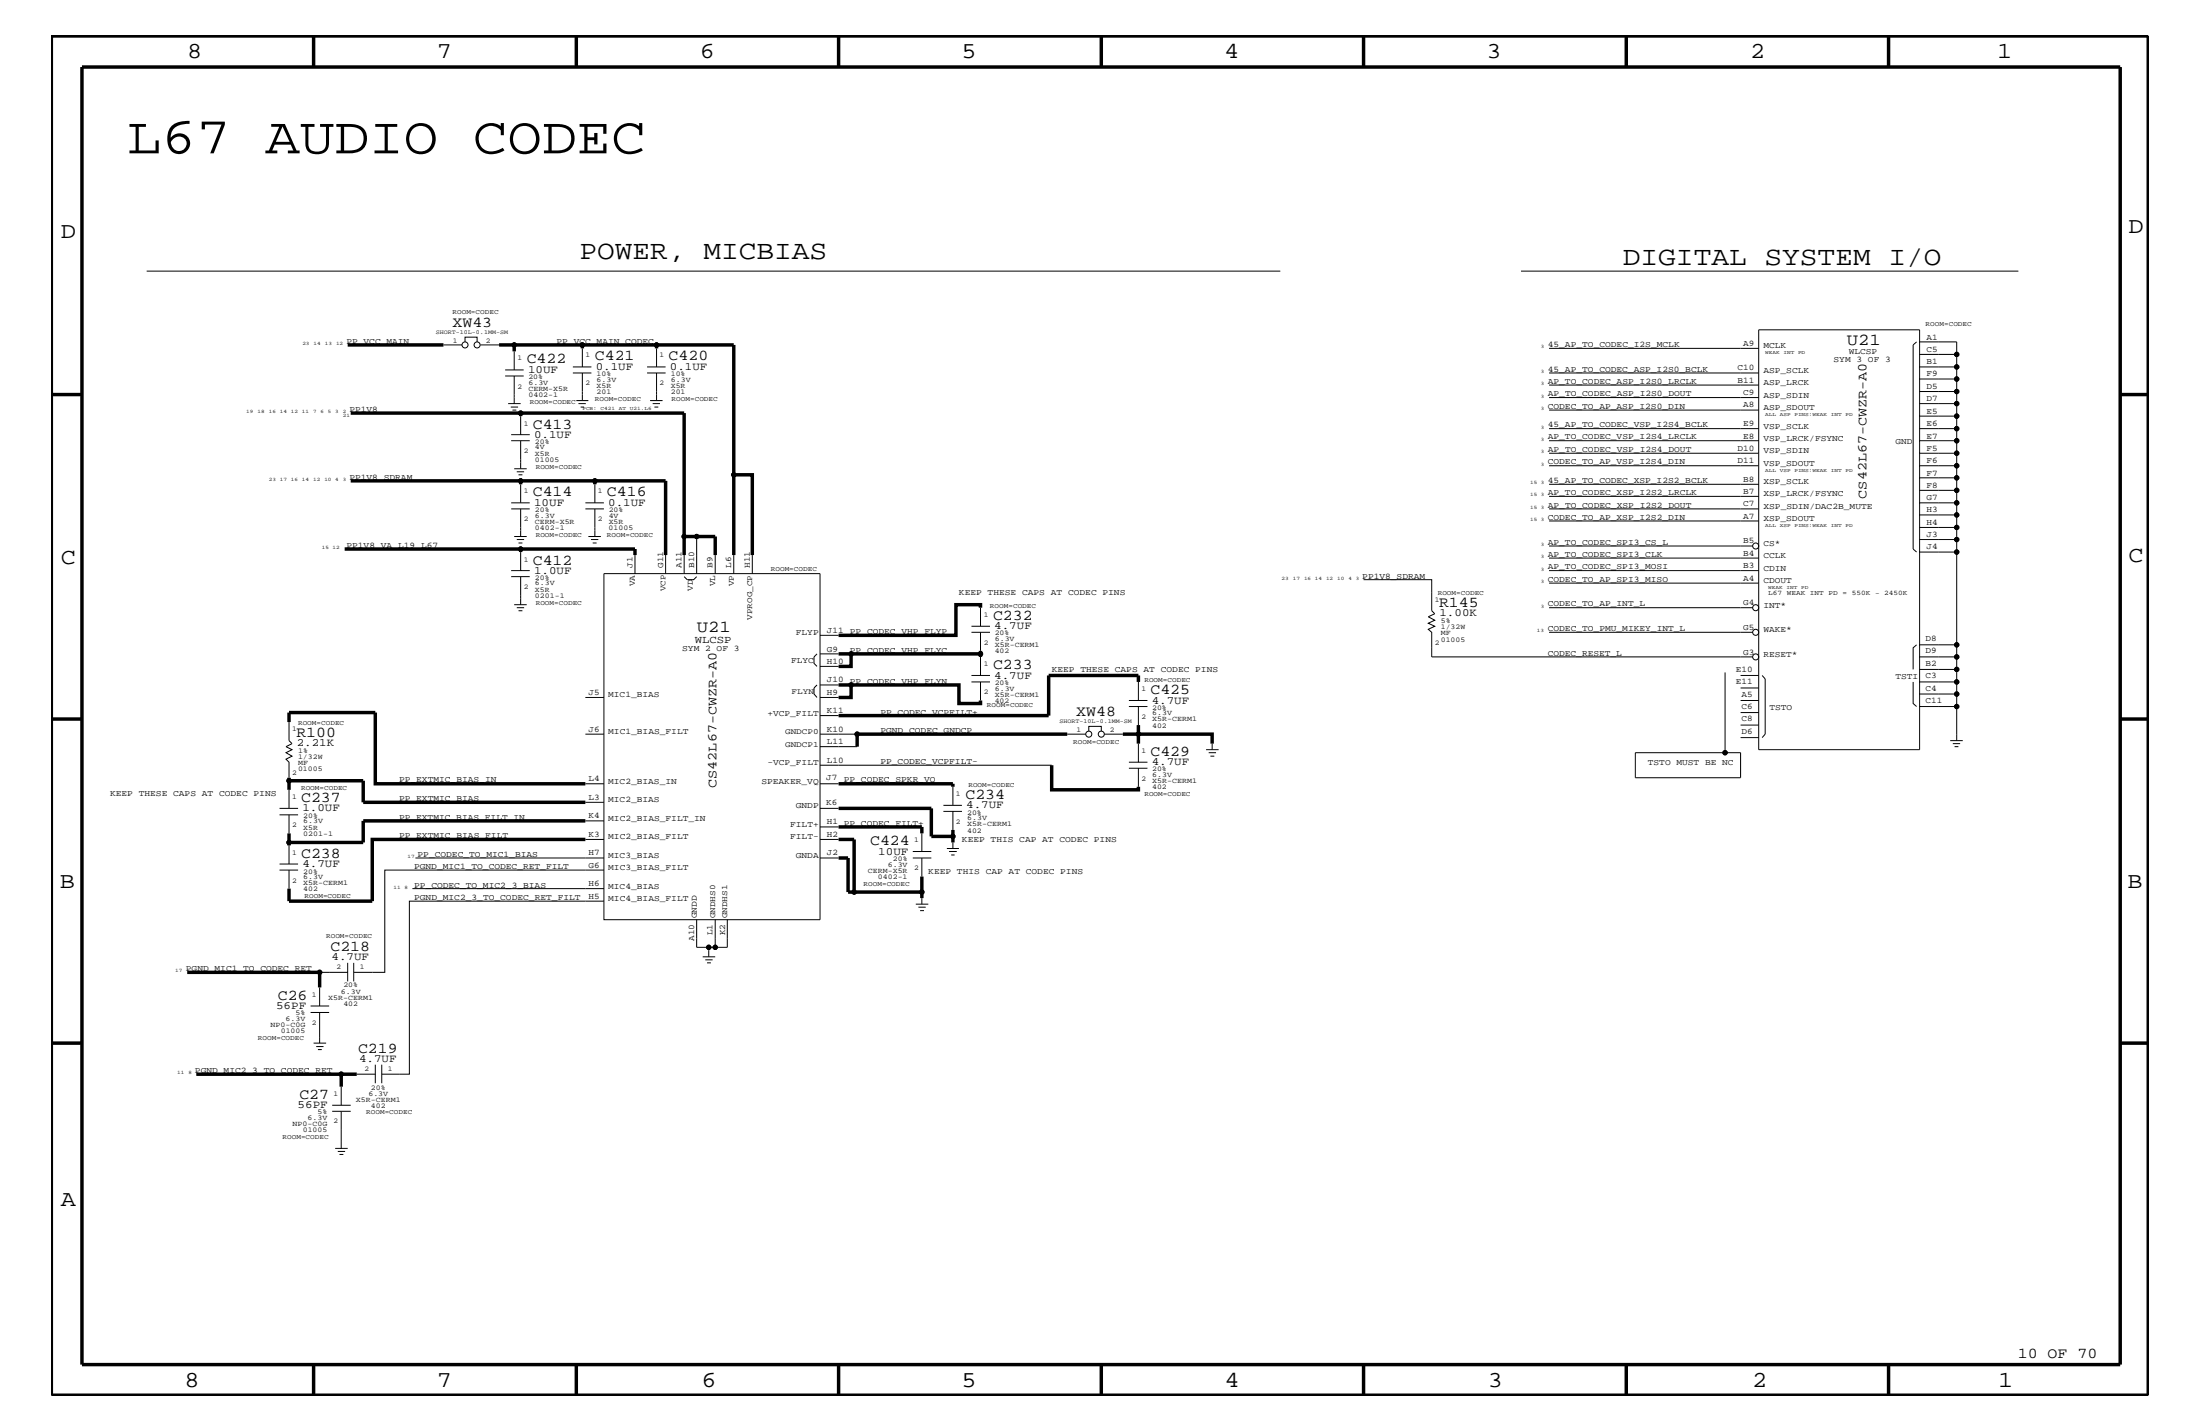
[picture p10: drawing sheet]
<svg xmlns="http://www.w3.org/2000/svg" width="432mm" height="279mm" viewBox="0 0 432 279" stroke-linecap="round" stroke-linejoin="round" font-family="sans-serif">
<g fill="none" stroke="#000" stroke-width=".2">
<path d="M28.8 53.2h222.5M298.5 53.2h97.7M87 67.7h3.7M91.3 67.1v-.9h2.3v.9M94.3 67.7h3.7M99.1 73.8h3.7M99.1 72.6h3.7M99.7 79.2h2.5M100.2 79.9h1.5M100.9 68.9v3.7M100.9 73.8v5.4M112.4 73.2h3.7"/>
<path d="M112.4 72h3.7M113.1 78.6h2.4M113.5 79.2h1.5M114 79.9h.6M114.3 68.4v3.6M114.3 73.2v5.4M127 73.2h3.6M127 72h3.6M127.6 78.6h2.4M128.1 79.2h1.4M128.4 79.9h.8M128.9 68.4v3.6"/>
<path d="M128.9 73.2v5.4M304 73.2h41.2M304 78h41.2M304 75.6h41.2M304 68.4h41.2M345.2 64.7h31.6v82.4h-31.6zM376.2 67.1l-.7 .6v40l.7 .6M376.8 67.1h7.2v2.4h-7.2M384 69.5v2.5h-7.2M384 72v2.4h-7.2M384 74.4v2.4h-7.2M384 76.8v2.4h-7.2"/>
<path d="M384 79.2v2.4h-7.2M100.3 86.5h3.7M100.3 85.3h3.7M100.3 99.9h3.7M100.3 98.7h3.7M100.6 80.5h.7M100.9 92h2.5M101.4 92.6h1.5M101.8 93.2h.7M102.2 81.6v3.7M102.2 86.5v5.5M102.2 95v3.7"/>
<path d="M102.2 99.9v5.4M114.9 99.9h3.6M114.9 98.7h3.6M116.8 95v3.7M116.8 99.9v5.4M304 86.5h41.2M304 99.9h41.2M304 80.5h41.2M304 88.9h41.2M304 84.1h41.2M304 91.4h41.2M304 95h41.2"/>
<path d="M304 97.4h41.2M384 81.6v2.5h-7.2M384 84.1v2.4h-7.2M384 86.5v2.4h-7.2M384 88.9v2.5h-7.2M384 91.4v2.4h-7.2M384 93.8v2.4h-7.2M384 96.2v2.5h-7.2M384 98.7v2.3h-7.2M100.3 113.1h3.7M100.3 112h3.7M100.9 105.3h2.5"/>
<path d="M100.9 118.6h2.5M101.4 105.9h1.5M101.4 119.2h1.5M101.8 106.5h.7M101.8 119.8h.7M102.2 108.3v3.7M102.2 113.1v5.5M115.5 105.3h2.4M116 105.9h1.4M116.3 106.5h.8M118.5 112.6h42.5v67.9h-42.5zM124.6 108.9v3.7"/>
<path d="M130.6 108.9v3.7M134.3 113.1l.6 .6h1.2l.6-.6M134.3 108.9v3.7M136.7 105.3v7.3M140.4 108.9v3.7M144 108.9v3.7M147.7 108.9v3.7M192.4 119.2v3.7M267.6 113.7h13.4v6.1l.6 .6-1.3 .6 1.3 .7-1.3 .6 1.3 .6-1.3 .6 .7 .6v4.8h63M304 112h41.2M304 119.2h40M304 114.4h41.2"/>
<path d="M304 109.5h41.2M304 102.2h41.2M304 107.1h40M384 101v2.5h-7.2M384 103.5v2.4h-7.2M384 105.9v2.4h-7.2M384 108.3v18.2h-7.2M114.9 136.8h3.6M160.4 134.4l-.6 .6v1.2l.6 .6M160.4 128.3l-.6 .6v1.3l.6 .6M161 136.8h3.6M161 130.8h3.6"/>
<path d="M161 134.4h3.6M161 124.7h3.6M161 128.3h3.6M190.7 124.1h3.6M190.7 122.9h3.6M190.7 133.8h3.6M190.7 132.5h3.6M192.4 124.1v3.6M192.4 128.9v3.6M192.4 133.8v3.6M221.6 138.6h3.6M221.6 137.4h3.6"/>
<path d="M223.4 133.8v3.6M223.4 138.6v3.7M304 124.1h40M338.6 131.9v15.8h3v4.9h-20.6v-4.9h17.6M341.6 132.5h3.6M341.6 137.4h3.6M341.6 139.8h3.6M341.6 135h3.6M345.9 132.5l.6 .7v10.8l-.6 .7M375.5 133.8v4.2l.7 .6M376.2 126.5l-.7 .6v4.2M376.8 138.6h7.2v6.7"/>
<path d="M384 126.5v2.4h-7.2M384 128.9v2.4h-7.2M384 131.3v2.5h-7.2M384 133.8v2.4h-7.2M384 136.2v2.4M54.9 159.9h3.6M54.9 158.6h3.6M56.7 141.7v3.6l.6 .6-1.2 .6 1.2 .6-1.2 .6 1.2 .7-1.2 .6 .6 .5v3.1M56.7 155v3.6M56.7 159.9v3.6M114.9 144h3.6M114.9 153.8h3.6"/>
<path d="M114.9 157.4h3.6M161 146.5h7.2M161 158.6h3.6M161 144h7.2M161 153.8h3.6M161 150.1h45.4M161 140.4h3.6M185.2 159.2h3.6M185.2 158h3.6M187 154.4v3.6M187 159.2v3.6M209.5 144h3.6"/>
<path d="M213.7 143.5v-1h2.5v1M216.7 144h3.7M221.6 150.7h3.6M221.6 149.5h3.6M223.4 145.9v3.6M223.4 150.7v3.7M236.7 147.1h2.5M237.2 147.7h1.5M237.6 148.4h.7M237.9 145.9v1.2M341.6 142.3h3.6M341.6 144.7h3.6"/>
<path d="M382.8 145.3h2.4M383.3 145.9h1.4M383.6 146.5h.8M54.9 170.7h3.6M54.9 169.5h3.6M56.7 165.9v3.6M56.7 170.7v3.7M80.9 174.4h37.6M81.5 168.3h37M114.9 164.7h3.6M114.9 161.1h3.6M118.5 176.8h-38.2v34h-5.4"/>
<path d="M118.5 170.7h-43v20.1h-6.1M161 168.3h3.6M161 164.7h3.6M161 162.2h3.6M179.2 167.1h3.6M179.2 168.3h3.6M179.7 177.4h2.5M180.3 178h1.4M180.6 178.7h.8M180.9 163.5v3.6M180.9 168.3v3.7M180.9 176.2v1.2"/>
<path d="M185.8 166.5h2.4M186.3 167.1h1.5M186.7 167.8h.7M187 165.3v1.2M61 198.7h3.6M61 197.4h3.6M62.7 190.8h5.5M62.7 193.7v3.7M62.7 198.7v6M68.2 188.9v3.7M69.4 188.9v3.7M136.7 180.5v5.4h2.4v1.8"/>
<path d="M137.9 187.7h2.5M138.4 188.3h1.5M138.8 188.9h.7M139.1 185.9h1.3M140.4 180.5v5.4h2.3v-5.4M61.6 204.7h2.4M62.1 205.3h1.4M62.4 205.9h.8M65.2 218h3.6M65.2 216.9h3.6M67 213.2v3.7M67 218v7.3"/>
<path d="M70 210.8h3.7M73.7 208.9v3.6M74.9 208.9v3.6M65.8 225.3h2.4M66.3 225.9h1.4M66.6 226.5h.8"/>
<circle cx="91.3" cy="67.7" r=".59"/>
<circle cx="93.6" cy="67.7" r=".59"/>
<circle cx="100.9" cy="67.7" r=".42"/>
<circle cx="114.3" cy="67.7" r=".42"/>
<circle cx="128.9" cy="67.7" r=".42"/>
<circle cx="384" cy="69.5" r=".42"/>
<circle cx="384" cy="79.2" r=".42"/>
<circle cx="384" cy="72" r=".42"/>
<circle cx="384" cy="76.8" r=".42"/>
<circle cx="384" cy="74.4" r=".42"/>
<circle cx="102.2" cy="94.3" r=".42"/>
<circle cx="102.2" cy="81.1" r=".42"/>
<circle cx="116.8" cy="94.3" r=".42"/>
<circle cx="144" cy="93.2" r=".42"/>
<circle cx="384" cy="98.7" r=".42"/>
<circle cx="384" cy="86.5" r=".42"/>
<circle cx="384" cy="96.2" r=".42"/>
<circle cx="384" cy="88.9" r=".42"/>
<circle cx="384" cy="91.4" r=".42"/>
<circle cx="384" cy="93.8" r=".42"/>
<circle cx="384" cy="84.1" r=".42"/>
<circle cx="384" cy="81.6" r=".42"/>
<circle cx="102.2" cy="107.7" r=".42"/>
<circle cx="134.3" cy="105.3" r=".42"/>
<circle cx="136.7" cy="105.3" r=".42"/>
<circle cx="344.6" cy="107.1" r=".59"/>
<circle cx="344.6" cy="119.2" r=".59"/>
<circle cx="384" cy="105.9" r=".42"/>
<circle cx="384" cy="103.5" r=".42"/>
<circle cx="384" cy="101" r=".42"/>
<circle cx="384" cy="108.3" r=".42"/>
<circle cx="167" cy="128.3" r=".42"/>
<circle cx="167" cy="134.4" r=".42"/>
<circle cx="192.4" cy="128.3" r=".42"/>
<circle cx="344.6" cy="128.9" r=".59"/>
<circle cx="344.6" cy="124.1" r=".59"/>
<circle cx="384" cy="133.8" r=".42"/>
<circle cx="384" cy="131.3" r=".42"/>
<circle cx="384" cy="138.6" r=".42"/>
<circle cx="384" cy="126.5" r=".42"/>
<circle cx="384" cy="128.9" r=".42"/>
<circle cx="384" cy="136.2" r=".42"/>
<circle cx="56.7" cy="153.2" r=".42"/>
<circle cx="168.2" cy="144" r=".42"/>
<circle cx="213.7" cy="144" r=".59"/>
<circle cx="216.2" cy="144" r=".59"/>
<circle cx="223.4" cy="144" r=".42"/>
<circle cx="338.6" cy="147.7" r=".42"/>
<circle cx="56.7" cy="165.3" r=".42"/>
<circle cx="167.6" cy="175" r=".42"/>
<circle cx="180.9" cy="175" r=".42"/>
<circle cx="187" cy="164.1" r=".42"/>
<circle cx="62.7" cy="190.8" r=".42"/>
<circle cx="139.1" cy="185.9" r=".42"/>
<circle cx="140.4" cy="185.9" r=".42"/>
<circle cx="67" cy="210.8" r=".42"/>
</g>
<g fill="none" stroke="#000" stroke-width=".68" stroke-linecap="butt">
<path d="M10.1 7.1h411.5v266.7h-411.5zM16.1 13.2h400v254.5h-400zM61.6 7.1v6.1M113.1 7.1v6.1M164.6 7.1v6.1M216.2 7.1v6.1M267.6 7.1v6.1M319.2 7.1v6.1M370.7 7.1v6.1M10.1 77.4h6M68.2 67.7h18.8M98 67.7h16.3"/>
<path d="M100.9 67.7v1.2M128.9 67.7h-14.6v.7M128.9 67.7h15.1v25.5M128.9 67.7v.7M416.1 77.4h5.5M68.8 81.1h33.4v.5M68.8 94.3h33.4M102.2 81.1h32.1v27.8M116.8 94.3h-14.6v.7M116.8 94.3h13.8v14.6M116.8 94.3v.7M67.6 107.7h57v1.2"/>
<path d="M102.2 107.7v.6M134.3 105.3h6.1v3.6M144 108.9v-15.7h3.7v15.7M192.4 119.2v-.6h-4.8v6.1h-23M164.6 128.3h2.4v2.5h-2.4M164.6 134.4h2.4v2.4h-2.4M167 128.3h25.4v.6M167 134.4h21.2v3.6h4.2v-.6M192.4 127.7v.6M223.4 133.8v-1.3h-17.6v7.9h-41.2M10.1 141.1h6M56.7 141.7v-1.9h17v14h41.2"/>
<path d="M56.7 152.6v2.4M56.7 153.2h14.6v4.2h43.6M164.6 153.8h22.4v.6M164.6 158.6h18.2v5.5h4.2M206.4 150.1v4.9h17v-.6M209.5 144h-41.3v2.5M220.4 144h3v1.9M223.4 142.3v1.7h14.5v1.9M416.1 141.1h5.5M56.7 163.5v2.4M114.9 164.7h-41.8v12.1h-16.4v-2.4M114.9 161.1h-43.6v4.2h-14.6"/>
<path d="M164.6 164.7h3v10.3h13.3v1.2M164.6 162.2h16.3v1.3M164.6 168.3h1.9v6.7h1.1M180.9 172v3M187 162.8v2.5M36.7 190.8h26v2.9M10.1 204.7h6M38.5 210.8h31.5M67 210.8v2.4M416.1 204.7h5.5M61.6 267.7v6.1M113.1 267.7v6.1"/>
<path d="M164.6 267.7v6.1M216.2 268v5.8M267.6 267.7v6.1M319.2 267.7v6.1M370.7 267.7v6.1"/>
</g>
<g fill="#000">
<circle cx="100.9" cy="67.7" r=".42"/>
<circle cx="114.3" cy="67.7" r=".42"/>
<circle cx="128.9" cy="67.7" r=".42"/>
<circle cx="384" cy="69.5" r=".42"/>
<circle cx="384" cy="79.2" r=".42"/>
<circle cx="384" cy="72" r=".42"/>
<circle cx="384" cy="76.8" r=".42"/>
<circle cx="384" cy="74.4" r=".42"/>
<circle cx="102.2" cy="94.3" r=".42"/>
<circle cx="102.2" cy="81.1" r=".42"/>
<circle cx="116.8" cy="94.3" r=".42"/>
<circle cx="144" cy="93.2" r=".42"/>
<circle cx="384" cy="98.7" r=".42"/>
<circle cx="384" cy="86.5" r=".42"/>
<circle cx="384" cy="96.2" r=".42"/>
<circle cx="384" cy="88.9" r=".42"/>
<circle cx="384" cy="91.4" r=".42"/>
<circle cx="384" cy="93.8" r=".42"/>
<circle cx="384" cy="84.1" r=".42"/>
<circle cx="384" cy="81.6" r=".42"/>
<circle cx="102.2" cy="107.7" r=".42"/>
<circle cx="134.3" cy="105.3" r=".42"/>
<circle cx="136.7" cy="105.3" r=".42"/>
<circle cx="384" cy="105.9" r=".42"/>
<circle cx="384" cy="103.5" r=".42"/>
<circle cx="384" cy="101" r=".42"/>
<circle cx="384" cy="108.3" r=".42"/>
<circle cx="167" cy="128.3" r=".42"/>
<circle cx="167" cy="134.4" r=".42"/>
<circle cx="192.4" cy="128.3" r=".42"/>
<circle cx="384" cy="133.8" r=".42"/>
<circle cx="384" cy="131.3" r=".42"/>
<circle cx="384" cy="138.6" r=".42"/>
<circle cx="384" cy="126.5" r=".42"/>
<circle cx="384" cy="128.9" r=".42"/>
<circle cx="384" cy="136.2" r=".42"/>
<circle cx="56.7" cy="153.2" r=".42"/>
<circle cx="168.2" cy="144" r=".42"/>
<circle cx="223.4" cy="144" r=".42"/>
<circle cx="338.6" cy="147.7" r=".42"/>
<circle cx="56.7" cy="165.3" r=".42"/>
<circle cx="167.6" cy="175" r=".42"/>
<circle cx="180.9" cy="175" r=".42"/>
<circle cx="187" cy="164.1" r=".42"/>
<circle cx="62.7" cy="190.8" r=".42"/>
<circle cx="139.1" cy="185.9" r=".42"/>
<circle cx="140.4" cy="185.9" r=".42"/>
<circle cx="67" cy="210.8" r=".42"/>
</g>
<text font-size="10.2" x="24.9" y="30.1">L67 AUDIO CODEC</text>
<g font-size="5.2">
<text x="113.7" y="50.7">POWER, MICBIAS</text>
<text x="318.5" y="51.9">DIGITAL SYSTEM I/O</text>
</g>
<g font-size="4.5">
<text x="36.7" y="11.5">8</text>
<text x="85.8" y="11.5">7</text>
<text x="137.3" y="11.5">6</text>
<text x="188.7" y="11.5">5</text>
<text x="240.3" y="11.5">4</text>
<text x="291.8" y="11.5">3</text>
<text x="343.5" y="11.5">2</text>
<text x="392" y="11.5">1</text>
<text x="11.9" y="46.8">D</text>
<text x="417.7" y="45.7">D</text>
<text x="11.9" y="110.6">C</text>
<text x="417.7" y="110.3">C</text>
<text x="11.8" y="174.3">B</text>
<text x="417.6" y="174.2">B</text>
<text x="11.9" y="236.7">A</text>
<text x="36.2" y="272.1">8</text>
<text x="85.8" y="272.1">7</text>
<text x="137.7" y="272.1">6</text>
<text x="188.7" y="272.1">5</text>
<text x="240.4" y="272.1">4</text>
<text x="292" y="272.1">3</text>
<text x="343.9" y="272.1">2</text>
<text x="392.2" y="272.1">1</text>
</g>
<g font-size="3.3">
<text x="362.5" y="67.7">U21</text>
<text x="136.8" y="124.1">U21</text>
</g>
<g font-size="3">
<text x="88.8" y="64.2">XW43</text>
<text x="103.4" y="71.3">C422</text>
<text x="116.8" y="70.7">C421</text>
<text x="131.2" y="70.7">C420</text>
<text x="104.6" y="84.1">C413</text>
<text x="104.6" y="97.4">C414</text>
<text x="119.1" y="97.4">C416</text>
<text x="104.6" y="110.8">C412</text>
<text x="282.4" y="119.1">R145</text>
<text x="194.9" y="121.7">C232</text>
<text x="194.9" y="131.3">C233</text>
<text x="225.8" y="136.2">C425</text>
<text x="211.2" y="140.6">XW48</text>
<text x="58.2" y="144.6">R100</text>
<text x="225.8" y="148.4">C429</text>
<text x="59.1" y="157.4">C237</text>
<text x="189.5" y="156.8">C234</text>
<text x="170.8" y="165.9">C424</text>
<text x="59.1" y="168.3">C238</text>
<text x="64.9" y="186.5">C218</text>
<text x="54.5" y="196.2">C26</text>
<text x="70.3" y="206.5">C219</text>
<text x="58.8" y="215.6">C27</text>
<text x="396" y="266.5">10 OF 70</text>
</g>
<g font-size="2.6">
<text x="366.4" y="97.8" transform="rotate(-90 366.4 97.8)">CS42L67-CWZR-A0</text>
<text x="140.6" y="154.5" transform="rotate(-90 140.6 154.5)">CS42L67-CWZR-A0</text>
</g>
<g font-size="2.2">
<text x="103.6" y="73.2">10UF</text>
<text x="116.9" y="72.6">0.1UF</text>
<text x="131.5" y="72.6">0.1UF</text>
<text x="104.8" y="85.9">0.1UF</text>
<text x="104.8" y="99.3">10UF</text>
<text x="119.4" y="99.3">0.1UF</text>
<text x="104.8" y="112.6">1.0UF</text>
<text x="195.2" y="123.5">4.7UF</text>
<text x="282.5" y="120.9">1.00K</text>
<text x="195.2" y="133.2">4.7UF</text>
<text x="226.1" y="138">4.7UF</text>
<text x="58.3" y="146.4">2.21K</text>
<text x="226.1" y="150.1">4.7UF</text>
<text x="59.4" y="159.2">1.0UF</text>
<text x="189.7" y="158.6">4.7UF</text>
<text x="172.4" y="167.8">10UF</text>
<text x="59.4" y="170.1">4.7UF</text>
<text x="65.1" y="188.3">4.7UF</text>
<text x="54.2" y="198.1">56PF</text>
<text x="70.5" y="208.3">4.7UF</text>
<text x="58.4" y="217.5">56PF</text>
</g>
<text font-size="2.1" x="136.4" y="126.2">WLCSP</text>
<g font-size="1.7">
<text x="68" y="67.5">PP_VCC_MAIN</text>
<text x="109.2" y="67.5">PP_VCC_MAIN_CODEC</text>
<text x="303.8" y="68.1">45_AP_TO_CODEC_I2S_MCLK</text>
<text x="342.1" y="67.8">A9</text>
<text x="346.1" y="68.4">MCLK</text>
<text x="359.9" y="71">SYM 3 OF 3</text>
<text x="362.9" y="69.5">WLCSP</text>
<text x="378.1" y="66.7">A1</text>
<text x="378.1" y="69">C5</text>
<text x="378.1" y="71.5">B1</text>
<text x="303.8" y="75.4">AP_TO_CODEC_ASP_I2S0_LRCLK</text>
<text x="303.8" y="77.8">AP_TO_CODEC_ASP_I2S0_DOUT</text>
<text x="303.8" y="72.9">45_AP_TO_CODEC_ASP_I2S0_BCLK</text>
<text x="341" y="75.1">B11</text>
<text x="341" y="72.7">C10</text>
<text x="342.1" y="77.5">C9</text>
<text x="346.1" y="75.6">ASP_LRCK</text>
<text x="346.1" y="73.2">ASP_SCLK</text>
<text x="378.1" y="73.9">F9</text>
<text x="378.1" y="76.3">D5</text>
<text x="68.6" y="80.8">PP1V8</text>
<text x="303.8" y="80.2">CODEC_TO_AP_ASP_I2S0_DIN</text>
<text x="303.8" y="83.8">45_AP_TO_CODEC_VSP_I2S4_BCLK</text>
<text x="342.1" y="83.6">E9</text>
<text x="342.1" y="80">A8</text>
<text x="346.1" y="80.5">ASP_SDOUT</text>
<text x="346.1" y="78">ASP_SDIN</text>
<text x="378.1" y="78.8">D7</text>
<text x="378.1" y="81.1">E5</text>
<text x="378.1" y="83.6">E6</text>
<text x="303.8" y="86.2">AP_TO_CODEC_VSP_I2S4_LRCLK</text>
<text x="303.8" y="88.7">AP_TO_CODEC_VSP_I2S4_DOUT</text>
<text x="341" y="88.4">D10</text>
<text x="342.1" y="86">E8</text>
<text x="346.1" y="86.5">VSP_LRCK/FSYNC</text>
<text x="346.1" y="84.1">VSP_SCLK</text>
<text x="346.1" y="88.9">VSP_SDIN</text>
<text x="372" y="87.1">GND</text>
<text x="378.1" y="86">E7</text>
<text x="378.1" y="88.4">F5</text>
<text x="68.6" y="94.2">PP1V8_SDRAM</text>
<text x="303.8" y="94.8">45_AP_TO_CODEC_XSP_I2S2_BCLK</text>
<text x="303.8" y="91.1">CODEC_TO_AP_VSP_I2S4_DIN</text>
<text x="341" y="90.9">D11</text>
<text x="342.1" y="94.5">B8</text>
<text x="346.1" y="91.4">VSP_SDOUT</text>
<text x="346.1" y="95">XSP_SCLK</text>
<text x="378.1" y="90.9">F6</text>
<text x="378.1" y="93.3">F7</text>
<text x="378.1" y="95.7">F8</text>
<text x="303.8" y="97.1">AP_TO_CODEC_XSP_I2S2_LRCLK</text>
<text x="303.8" y="99.6">AP_TO_CODEC_XSP_I2S2_DOUT</text>
<text x="342.1" y="96.9">B7</text>
<text x="342.1" y="99.3">C7</text>
<text x="342.1" y="101.8">A7</text>
<text x="346.1" y="97.4">XSP_LRCK/FSYNC</text>
<text x="346.1" y="99.9">XSP_SDIN/DAC2B_MUTE</text>
<text x="378.1" y="98.2">G7</text>
<text x="378.1" y="100.5">H3</text>
<text x="68" y="107.5">PP1V8_VA_L19_L67</text>
<text x="303.8" y="106.9">AP_TO_CODEC_SPI3_CS_L</text>
<text x="303.8" y="102.1">CODEC_TO_AP_XSP_I2S2_DIN</text>
<text x="342.1" y="106.6">B5</text>
<text x="346.1" y="102.2">XSP_SDOUT</text>
<text x="346.1" y="107.1">CS*</text>
<text x="378.1" y="103">H4</text>
<text x="378.1" y="105.4">J3</text>
<text x="378.1" y="107.8">J4</text>
<text x="124.1" y="111.4" transform="rotate(-90 124.1 111.4)">J1</text>
<text x="130.1" y="111.4" transform="rotate(-90 130.1 111.4)">G11</text>
<text x="133.8" y="111.4" transform="rotate(-90 133.8 111.4)">A11</text>
<text x="136.2" y="111.4" transform="rotate(-90 136.2 111.4)">B10</text>
<text x="139.9" y="111.4" transform="rotate(-90 139.9 111.4)">B9</text>
<text x="143.5" y="111.4" transform="rotate(-90 143.5 111.4)">L6</text>
<text x="147.2" y="111.4" transform="rotate(-90 147.2 111.4)">H11</text>
<text x="267.4" y="113.6">PP1V8_SDRAM</text>
<text x="303.8" y="109.3">AP_TO_CODEC_SPI3_CLK</text>
<text x="303.8" y="111.7">AP_TO_CODEC_SPI3_MOSI</text>
<text x="342.1" y="109.1">B4</text>
<text x="342.1" y="111.4">B3</text>
<text x="342.1" y="113.9">A4</text>
<text x="346.1" y="112">CDIN</text>
<text x="346.1" y="109.5">CCLK</text>
<text x="124.6" y="115" transform="rotate(-90 124.6 115)">VA</text>
<text x="136" y="115.9" transform="rotate(-90 136 115.9)">VD</text>
<text x="140.4" y="115" transform="rotate(-90 140.4 115)">VL</text>
<text x="188.2" y="116.8">KEEP THESE CAPS AT CODEC PINS</text>
<text x="303.8" y="119">CODEC_TO_AP_INT_L</text>
<text x="303.8" y="114.2">CODEC_TO_AP_SPI3_MISO</text>
<text x="342.1" y="118.7">G4</text>
<text x="346.1" y="114.4">CDOUT</text>
<text x="346.1" y="119.2">INT*</text>
<text x="156.2" y="124.7">FLYP</text>
<text x="162.3" y="124.2">J11</text>
<text x="166.8" y="124.4">PP_CODEC_VHP_FLYP</text>
<text x="303.8" y="123.8">CODEC_TO_PMU_MIKEY_INT_L</text>
<text x="342.1" y="123.6">G5</text>
<text x="346.1" y="124.1">WAKE*</text>
<text x="378" y="125.8">D8</text>
<text x="133.9" y="127.7">SYM 2 OF 3</text>
<text x="155.3" y="130">FLYC</text>
<text x="162.3" y="127.9">G9</text>
<text x="162.3" y="130.2">H10</text>
<text x="166.8" y="128">PP_CODEC_VHP_FLYC</text>
<text x="206.4" y="131.9">KEEP THESE CAPS AT CODEC PINS</text>
<text x="303.8" y="128.7">CODEC_RESET_L</text>
<text x="340.7" y="131.9">E10</text>
<text x="342.1" y="128.5">G3</text>
<text x="346.1" y="128.9">RESET*</text>
<text x="378" y="128.2">D9</text>
<text x="378" y="130.7">B2</text>
<text x="115.5" y="136.3">J5</text>
<text x="119.4" y="136.8">MIC1_BIAS</text>
<text x="162.3" y="133.9">J10</text>
<text x="162.3" y="136.3">H9</text>
<text x="166.8" y="134.1">PP_CODEC_VHP_FLYN</text>
<text x="340.7" y="134.2">E11</text>
<text x="341.8" y="136.7">A5</text>
<text x="372" y="133.2">TSTI</text>
<text x="378" y="137.9">C11</text>
<text x="378" y="133">C3</text>
<text x="378" y="135.5">C4</text>
<text x="115.5" y="143.6">J6</text>
<text x="150.6" y="140.4">+VCP_FILT</text>
<text x="162.3" y="143.6">K10</text>
<text x="162.3" y="140">K11</text>
<text x="172.8" y="143.9">PGND_CODEC_GNDCP</text>
<text x="172.8" y="140.2">PP_CODEC_VCPFILT+</text>
<text x="341.8" y="139.1">C6</text>
<text x="341.8" y="141.5">C8</text>
<text x="341.8" y="144">D6</text>
<text x="347.3" y="139.2">TSTO</text>
<text x="119.4" y="144">MIC1_BIAS_FILT</text>
<text x="162.3" y="146">L11</text>
<text x="162.3" y="149.6">L10</text>
<text x="172.8" y="149.9">PP_CODEC_VCPFILT-</text>
<text x="78.3" y="153.5">PP_EXTMIC_BIAS_IN</text>
<text x="115.5" y="153.3">L4</text>
<text x="119.4" y="153.8">MIC2_BIAS_IN</text>
<text x="149.4" y="153.8">SPEAKER_VQ</text>
<text x="150.6" y="150.1">-VCP_FILT</text>
<text x="162.1" y="153">J7</text>
<text x="165.6" y="153.5">PP_CODEC_SPKR_VQ</text>
<text x="323.4" y="150.1">TSTO MUST BE NC</text>
<text x="21.6" y="156.2">KEEP THESE CAPS AT CODEC PINS</text>
<text x="78.3" y="160.8">PP_EXTMIC_BIAS_FILT_IN</text>
<text x="78.3" y="157.2">PP_EXTMIC_BIAS</text>
<text x="115.5" y="156.9">L3</text>
<text x="115.5" y="160.6">K4</text>
<text x="119.4" y="161.1">MIC2_BIAS_FILT_IN</text>
<text x="119.4" y="157.4">MIC2_BIAS</text>
<text x="156.2" y="158.6">GNDP</text>
<text x="162.1" y="157.9">K6</text>
<text x="162.3" y="161.7">H1 PP_CODEC_FILT+</text>
<text x="78.3" y="164.5">PP_EXTMIC_BIAS_FILT</text>
<text x="115.5" y="164.2">K3</text>
<text x="115.5" y="167.8">H7</text>
<text x="119.4" y="164.7">MIC2_BIAS_FILT</text>
<text x="155.1" y="162.2">FILT+</text>
<text x="155.1" y="164.7">FILT-</text>
<text x="162.3" y="164.2">H2</text>
<text x="162.3" y="167.8">J2</text>
<text x="188.8" y="165.3">KEEP THIS CAP AT CODEC PINS</text>
<text x="81.3" y="170.5">PGND_MIC1_TO_CODEC_RET_FILT</text>
<text x="82" y="168.1">PP_CODEC_TO_MIC1_BIAS</text>
<text x="115.5" y="170.3">G6</text>
<text x="115.5" y="173.9">H6</text>
<text x="119.4" y="168.3">MIC3_BIAS</text>
<text x="119.4" y="170.7">MIC3_BIAS_FILT</text>
<text x="156.2" y="168.3">GNDA</text>
<text x="182.2" y="171.4">KEEP THIS CAP AT CODEC PINS</text>
<text x="81.3" y="174.2">PP_CODEC_TO_MIC2_3_BIAS</text>
<text x="81.3" y="176.6">PGND_MIC2_3_TO_CODEC_RET_FILT</text>
<text x="115.5" y="176.3">H5</text>
<text x="119.4" y="174.4">MIC4_BIAS</text>
<text x="119.4" y="176.8">MIC4_BIAS_FILT</text>
<text x="136.2" y="184.6" transform="rotate(-90 136.2 184.6)">A10</text>
<text x="136.7" y="180.2" transform="rotate(-90 136.7 180.2)">GNDD</text>
<text x="139.9" y="183.5" transform="rotate(-90 139.9 183.5)">L1</text>
<text x="142.3" y="183.5" transform="rotate(-90 142.3 183.5)">K2</text>
<text x="36.5" y="190.5">PGND_MIC1_TO_CODEC_RET</text>
<text x="38.3" y="210.5">PGND_MIC2_3_TO_CODEC_RET</text>
</g>
<g font-size="1.6">
<text x="130.6" y="116" transform="rotate(-90 130.6 116)">VCP</text>
<text x="144" y="115" transform="rotate(-90 144 115)">VP</text>
<text x="147.7" y="121.6" transform="rotate(-90 147.7 121.6)">VPROG_CP</text>
<text x="155.4" y="136.1">FLYN</text>
<text x="154.1" y="144">GNDCP0</text>
<text x="154.1" y="146.5">GNDCP1</text>
<text x="140.4" y="180.2" transform="rotate(-90 140.4 180.2)">GNDHS0</text>
<text x="142.7" y="180.2" transform="rotate(-90 142.7 180.2)">GNDHS1</text>
</g>
<g font-size="1.4">
<text x="88.8" y="61.7">ROOM=CODEC</text>
<text x="378" y="64">ROOM=CODEC</text>
<text x="88.9" y="67.3">1</text>
<text x="95.4" y="67.3">2</text>
<text x="101.6" y="70.7">1</text>
<text x="114.9" y="70.1">1</text>
<text x="129.5" y="70.1">1</text>
<text x="101.6" y="76.2">2</text>
<text x="103.7" y="74.4">20%</text>
<text x="103.7" y="77.9">0402-1</text>
<text x="103.7" y="76.7">CERM-X5R</text>
<text x="103.7" y="75.5">6.3V</text>
<text x="114.9" y="75.6">2</text>
<text x="117.1" y="77.3">201</text>
<text x="117.1" y="73.8">10%</text>
<text x="117.1" y="76.1">X5R</text>
<text x="117.1" y="74.9">6.3V</text>
<text x="129.5" y="75.6">2</text>
<text x="131.7" y="73.8">10%</text>
<text x="131.7" y="76.1">X5R</text>
<text x="131.7" y="77.3">201</text>
<text x="131.7" y="74.9">6.3V</text>
<text x="102.8" y="83.5">1</text>
<text x="104" y="79.2">ROOM=CODEC</text>
<text x="116.8" y="78.6">ROOM=CODEC</text>
<text x="131.8" y="78.6">ROOM=CODEC</text>
<text x="102.8" y="88.9">2</text>
<text x="105" y="87.1">20%</text>
<text x="105" y="89.4">X5R</text>
<text x="105" y="88.2">4V</text>
<text x="105" y="90.6">01005</text>
<text x="105.2" y="92">ROOM=CODEC</text>
<text x="102.8" y="96.8">1</text>
<text x="105" y="100.4">20%</text>
<text x="105" y="101.5">6.3V</text>
<text x="117.3" y="96.8">1</text>
<text x="119.5" y="101.5">4V</text>
<text x="119.5" y="100.4">20%</text>
<text x="102.8" y="102.2">2</text>
<text x="105" y="102.7">CERM-X5R</text>
<text x="105" y="104">0402-1</text>
<text x="105.2" y="105.3">ROOM=CODEC</text>
<text x="117.3" y="102.2">2</text>
<text x="119.1" y="105.3">ROOM=CODEC</text>
<text x="119.5" y="104">01005</text>
<text x="119.5" y="102.7">X5R</text>
<text x="102.8" y="110.2">1</text>
<text x="105" y="113.7">20%</text>
<text x="151.3" y="112">ROOM=CODEC</text>
<text x="102.8" y="115.6">2</text>
<text x="105" y="116.1">X5R</text>
<text x="105" y="114.8">6.3V</text>
<text x="105" y="117.3">0201-1</text>
<text x="105.2" y="118.6">ROOM=CODEC</text>
<text x="194.3" y="119.2">ROOM=CODEC</text>
<text x="281.6" y="118.1">1</text>
<text x="282.2" y="116.8">ROOM=CODEC</text>
<text x="347" y="116.8">L67 WEAK INT PD = 550K - 2450K</text>
<text x="193.1" y="121">1</text>
<text x="195.2" y="124.7">20%</text>
<text x="195.2" y="125.8">6.3V</text>
<text x="282.8" y="122.3">5%</text>
<text x="282.8" y="124.7">MF</text>
<text x="282.8" y="123.5">1/32W</text>
<text x="282.8" y="125.9">01005</text>
<text x="193.1" y="126.5">2</text>
<text x="193.1" y="130.8">1</text>
<text x="195.2" y="128.2">402</text>
<text x="195.2" y="127">X5R-CERM1</text>
<text x="281.6" y="126.5">2</text>
<text x="193.1" y="136.2">2</text>
<text x="195.2" y="137.9">402</text>
<text x="195.2" y="134.4">20%</text>
<text x="195.2" y="136.7">X5R-CERM1</text>
<text x="195.2" y="135.5">6.3V</text>
<text x="224" y="135.6">1</text>
<text x="224.6" y="133.8">ROOM=CODEC</text>
<text x="57.3" y="143.5">1</text>
<text x="58.5" y="142.3">ROOM=CODEC</text>
<text x="193.7" y="138.6">ROOM=CODEC</text>
<text x="211.3" y="143.6">1</text>
<text x="217.8" y="143.6">2</text>
<text x="224" y="141.1">2</text>
<text x="226.1" y="141.5">X5R-CERM1</text>
<text x="226.1" y="140.3">6.3V</text>
<text x="226.1" y="139.2">20%</text>
<text x="226.1" y="142.8">402</text>
<text x="58.5" y="147.7">1%</text>
<text x="58.5" y="149">1/32W</text>
<text x="210.7" y="145.9">ROOM=CODEC</text>
<text x="224" y="147.7">1</text>
<text x="57.3" y="152">2</text>
<text x="58.5" y="151.3">01005</text>
<text x="58.5" y="150.1">MF</text>
<text x="59.1" y="155">ROOM=CODEC</text>
<text x="190.1" y="154.4">ROOM=CODEC</text>
<text x="224" y="153.2">2</text>
<text x="226.1" y="152.4">6.3V</text>
<text x="226.1" y="153.7">X5R-CERM1</text>
<text x="226.1" y="154.9">402</text>
<text x="226.1" y="151.3">20%</text>
<text x="57.3" y="156.8">1</text>
<text x="59.5" y="160.5">20%</text>
<text x="59.5" y="161.6">6.3V</text>
<text x="187.6" y="156.2">1</text>
<text x="187.6" y="161.7">2</text>
<text x="189.8" y="160.9">6.3V</text>
<text x="189.8" y="159.9">20%</text>
<text x="224.6" y="156.2">ROOM=CODEC</text>
<text x="57.3" y="167.8">1</text>
<text x="57.3" y="162.2">2</text>
<text x="59.5" y="162.8">X5R</text>
<text x="59.5" y="163.9">0201-1</text>
<text x="179.4" y="165.3">1</text>
<text x="189.8" y="162.2">X5R-CERM1</text>
<text x="189.8" y="163.4">402</text>
<text x="57.3" y="173.2">2</text>
<text x="59.5" y="171.4">20%</text>
<text x="59.5" y="173.7">X5R-CERM1</text>
<text x="59.5" y="172.4">6.3V</text>
<text x="169.5" y="173.8">ROOM=CODEC</text>
<text x="170.3" y="171.2">CERM-X5R</text>
<text x="172.3" y="172.4">0402-1</text>
<text x="174.2" y="170">6.3V</text>
<text x="175.3" y="168.9">20%</text>
<text x="179.4" y="170.7">2</text>
<text x="59.5" y="174.9">402</text>
<text x="59.8" y="176.2">ROOM=CODEC</text>
<text x="64" y="184.1">ROOM=CODEC</text>
<text x="66" y="190.2">2</text>
<text x="70.6" y="190.2">1</text>
<text x="61.2" y="195.6">1</text>
<text x="64.4" y="196.2">X5R-CERM1</text>
<text x="66.9" y="195">6.3V</text>
<text x="67.4" y="197.4">402</text>
<text x="67.4" y="193.7">20%</text>
<text x="53.1" y="201.5">NP0-C0G</text>
<text x="55.1" y="202.7">01005</text>
<text x="56" y="200.3">6.3V</text>
<text x="58" y="199.2">5%</text>
<text x="61.2" y="201">2</text>
<text x="50.6" y="204.1">ROOM=CODEC</text>
<text x="65.4" y="215">1</text>
<text x="71.5" y="210.2">2</text>
<text x="72.3" y="215">6.3V</text>
<text x="72.8" y="213.8">20%</text>
<text x="76.1" y="210.2">1</text>
<text x="57.4" y="220.9">NP0-C0G</text>
<text x="60.4" y="219.7">6.3V</text>
<text x="62.3" y="218.6">5%</text>
<text x="65.4" y="220.4">2</text>
<text x="69.9" y="216.2">X5R-CERM1</text>
<text x="71.9" y="218.6">ROOM=CODEC</text>
<text x="72.8" y="217.5">402</text>
<text x="55.5" y="223.5">ROOM=CODEC</text>
<text x="59.4" y="222.2">01005</text>
</g>
<g font-size="1.2">
<text x="85.5" y="65.6">SHORT-10L-0.1MM-SM</text>
<text x="207.9" y="141.9">SHORT-10L-0.1MM-SM</text>
</g>
<g font-size="1">
<text x="59.4" y="67.7">23</text>
<text x="61.6" y="67.7">14</text>
<text x="63.8" y="67.7">13</text>
<text x="66" y="67.7">12</text>
<text x="302.4" y="68.4">3</text>
<text x="346.5" y="69.5">WEAK</text>
<text x="350" y="69.5">INT</text>
<text x="352.9" y="69.5">PD</text>
<text x="302.4" y="73.2">3</text>
<text x="302.4" y="75.6">3</text>
<text x="48.3" y="81.1">19</text>
<text x="50.5" y="81.1">18</text>
<text x="52.7" y="81.1">16</text>
<text x="54.9" y="81.1">14 12</text>
<text x="59.3" y="81.1">11</text>
<text x="61.5" y="81.1">7</text>
<text x="62.9" y="81.1">6</text>
<text x="64.3" y="81.1">5</text>
<text x="65.8" y="81.1">3</text>
<text x="67.3" y="81.1">2</text>
<text x="67.3" y="81.9">21</text>
<text x="114.3" y="80.5">PCB:</text>
<text x="117.9" y="80.5">C421</text>
<text x="121.5" y="80.5">AT</text>
<text x="123.6" y="80.5">U21.L6</text>
<text x="302.4" y="80.5">3</text>
<text x="302.4" y="78">3</text>
<text x="346.5" y="81.6">ALL</text>
<text x="349.3" y="81.6">ASP</text>
<text x="352.2" y="81.6">PINS:WEAK</text>
<text x="359.3" y="81.6">INT</text>
<text x="362.2" y="81.6">PD</text>
<text x="302.4" y="86.5">3</text>
<text x="302.4" y="88.9">3</text>
<text x="302.4" y="84.1">3</text>
<text x="52.7" y="94.3">23</text>
<text x="54.9" y="94.3">17 16</text>
<text x="59.3" y="94.3">14</text>
<text x="61.5" y="94.3">12</text>
<text x="63.7" y="94.3">10 4</text>
<text x="67.3" y="94.3">3</text>
<text x="300.3" y="95">15 3</text>
<text x="302.4" y="91.4">3</text>
<text x="346.5" y="92.6">ALL</text>
<text x="349.3" y="92.6">VSP</text>
<text x="352.2" y="92.6">PINS:WEAK</text>
<text x="359.3" y="92.6">INT</text>
<text x="362.2" y="92.6">PD</text>
<text x="300.3" y="99.9">15 3</text>
<text x="300.3" y="97.4">15 3</text>
<text x="63.2" y="107.7">15 12</text>
<text x="300.3" y="102.2">15 3</text>
<text x="302.4" y="107.1">3</text>
<text x="346.5" y="103.5">ALL</text>
<text x="349.3" y="103.5">XSP</text>
<text x="352.2" y="103.5">PINS:WEAK</text>
<text x="359.3" y="103.5">INT</text>
<text x="362.2" y="103.5">PD</text>
<text x="251.5" y="113.7">23</text>
<text x="253.7" y="113.7">17</text>
<text x="255.9" y="113.7">16 14</text>
<text x="260.3" y="113.7">12</text>
<text x="262.5" y="113.7">10</text>
<text x="264.7" y="113.7">4</text>
<text x="266.1" y="113.7">3</text>
<text x="302.4" y="109.5">3</text>
<text x="302.4" y="112">3</text>
<text x="302.4" y="114.4">3</text>
<text x="302.4" y="119.2">3</text>
<text x="347" y="115.6">WEAK</text>
<text x="350.6" y="115.6">INT</text>
<text x="353.5" y="115.6">PD</text>
<text x="301.7" y="124.1">13</text>
<text x="80" y="168.3">17</text>
<text x="77.2" y="174.4">11</text>
<text x="79.4" y="174.4">8</text>
<text x="34.4" y="190.8">17</text>
<text x="34.8" y="210.8">11</text>
<text x="37" y="210.8">8</text>
</g>
</svg>
